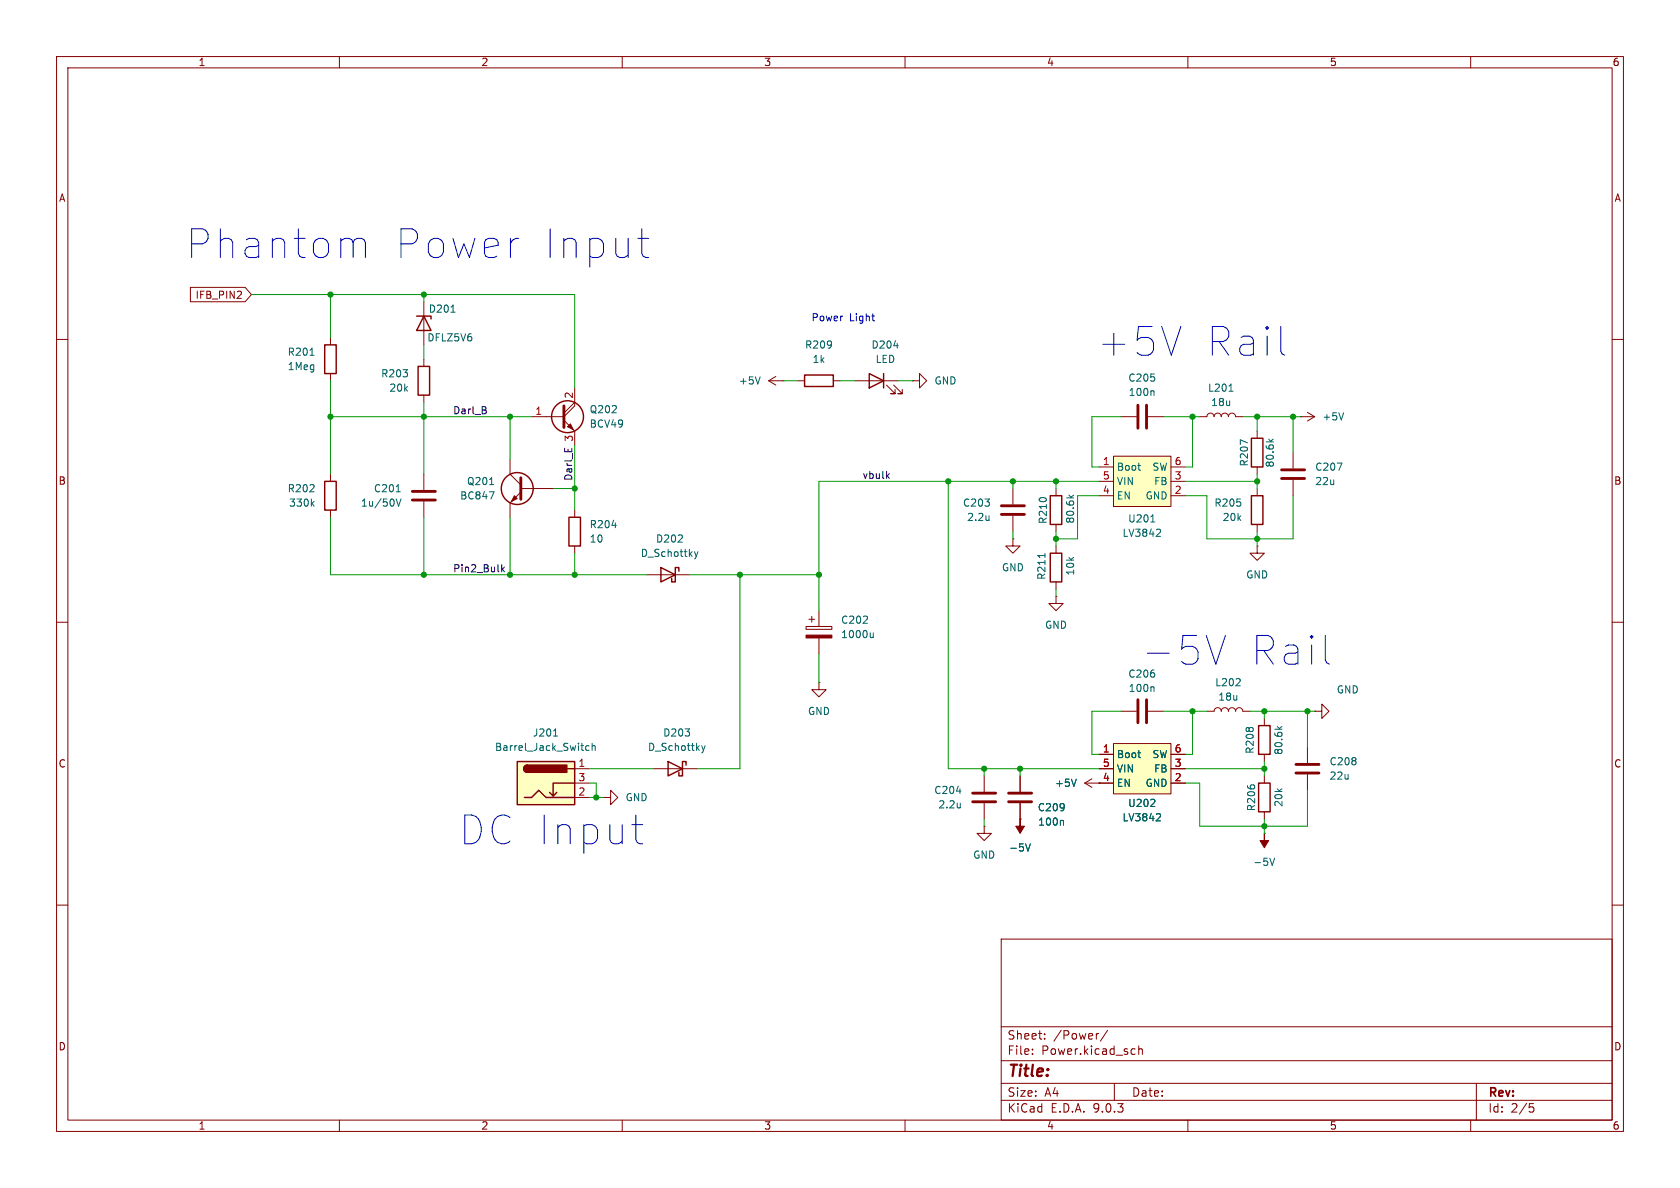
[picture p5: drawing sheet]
<svg xmlns="http://www.w3.org/2000/svg" width="297mm" height="210mm" viewBox="0 0 297 210" stroke-linecap="round" stroke-linejoin="round" font-family="sans-serif">
<g fill="none" stroke="#840000" stroke-width=".18">
<path d="M10 10h277v190h-277zM12 12h273v186h-273zM60 10v2M110 10v2M160 10v2M210 10v2M260 10v2M58.4 59.7v1.3M74.9 53.3v7.7M10 60h2M58.4 66v1.3M74.9 63.5v1.3"/>
<path d="M74.9 69.9v1.2M151.1 67.3h7.6M156.7 68.1l1.5 1.5h-.7h.7v-.8M158 68.1l1.5 1.5h-.8h.8v-.8M161.3 67.3h1.3v-1.3l1.2 1.3-1.2 1.3v-1.3M161.3 67.3h.1M198.1 73.7h2.8M202.9 73.7h2.8M212.1 73.7h1.3a.64 .64 0 0 1 .6-.7 .64 .64 0 0 1 .6 .7 .64 .64 0 0 1 .7-.7 .64 .64 0 0 1 .6 .7 .64 .64 0 0 1 .6-.7 .64 .64 0 0 1 .7 .7 .64 .64 0 0 1 .6-.7 .64 .64 0 0 1 .6 .7h1.3M229.9 73.7h.1M229.9 73.7h2.5M231.1 72.9l1.3 .8"/>
<path d="M232.4 73.7l-1.3 .7M285 60h2M90.2 81.3v2.5l1.9 1.9M92.1 86.4h5.7M92.1 87l-1.9 1.9v2.5M101.6 90.2v1.2M101.6 96.5v1.3M186.7 86.4v1.2M186.7 92.7v1.3M222.2 96.5v1.3h1.3l-1.3 1.3-1.2-1.3h1.2M222.2 96.5h.1M222.2 86.4v1.2"/>
<path d="M222.2 92.7v1.3M228.6 80v2.8M228.6 84.8v2.8M10 110h2M285 110h2M198.1 125.7h2.8M202.9 125.7h2.8M213.4 125.7h1.2a.64 .64 0 0 1 .7-.6 .64 .64 0 0 1 .6 .6 .64 .64 0 0 1 .6-.6 .64 .64 0 0 1 .7 .6 .64 .64 0 0 1 .6-.6 .64 .64 0 0 1 .6 .6 .64 .64 0 0 1 .7-.6 .64 .64 0 0 1 .6 .6h1.3M223.5 127v1.3M223.5 133.4v1.2M223.5 137.2v1.2M232.4 125.7h1.3v-1.2l1.2 1.2-1.2 1.3v-1.3"/>
<path d="M232.4 125.7h.1M223.5 143.5v1.3M10 160h2M177 166h108v32h-108zM285 160h2M60 198v2M110 198v2M160 198v2M177 194.5h108M177 191.5h108M177 187.5h108M177 181.5h108"/>
<path d="M182.5 186.3v.1M182.5 185.5v.1M184.7 183.6v.1M184.7 182.8v.1M194.2 182.7l-.2 .1M195.8 182.1l-1.3 2M197 191.5v3M200.2 185.4l.5 .1M200.7 186.3l-.5 .1M201.3 185.5l.2-.1 .4 .1 .1 .9M201.3 184.9v1.5M210 198v2"/>
<path d="M260 198v2M261 191.5v6.5M270.4 195.1h.7M270.5 195.7h.4l.3 .3-.2 .5-.5 .1"/>
</g>
<g fill="none" stroke="#840000" stroke-width=".25">
<path d="M73.7 55.9h2.5v.5M74.9 55.9l1.3 2.5h-2.5zM57.4 61h2v5h-2zM73.9 64.8h2v5.1h-2zM153.7 66l2.5 1.3-2.5 1.3zM156.2 66v2.6M100.6 91.4h2v5.1h-2zM185.7 87.6h2v5.1h-2zM221.2 87.6h2.1v5.1h-2.1zM222.5 138.4h2v5.1h-2zM222.5 128.3h2v5.1h-2z"/>
<circle cx="91.4" cy="86.4" r="2.82"/>
</g>
<g fill="none" stroke="#006464" stroke-width=".18">
<path d="M79.7 55.2h.8M54.8 62.8h.7M158 61.1h.8M203.8 69.1l.2 .2v.6M217.3 69.2h.7M237.5 73l-.4 1.2M86.5 86.9h.8l-.5 1.3M86.6 85.7h.7M108.2 92.9h.8M189 87.5l.4 .5M189.8 87.5l-.5 .4M236.4 81.9h.8l-.5 1.2"/>
<path d="M203.8 121.4l.2 .2v.6M218.5 121.2h.8M219.3 120.3l-.1 .2M225.8 128.4l.5 .5M226.6 128.4l-.4 .4"/>
</g>
<path d="M201.2 71.6v4.1M202.7 71.6v4.1M92.1 84.5v3.8M226.6 83.1h4M226.6 84.6h4M201.2 123.7v4.1M202.7 123.7v4.1" fill="none" stroke="#840000" stroke-width=".51"/>
<path d="M90.9 87.6l.5 .5-1 .5z" fill="#840000" stroke="#840000" stroke-width=".18"/>
<path d="M196.8 131.4h10.2v8.9h-10.2z" fill="#ffffc2"/>
<g fill="none" stroke="#840000" stroke-width=".18">
<path d="M99.7 74.3l1.9 1.9v2.5M101.6 71.1v.7l-1.9 1.9h-5.7M101.6 71.1l-1.9 1.9M101.6 68.6v2.5M222.2 76.2v1.3M74.9 83.8v2.8M74.9 88.6v2.8M179.1 95.3v1.2h1.2l-1.2 1.3-1.3-1.3h1.3M179.1 95.3h.1M222.2 82.6v1.2M194.3 133.4h2.5M194.3 135.9h2.5"/>
<path d="M194.3 138.4h2.5M196.8 131.4h10.2v8.9h-10.2zM207 133.4h2.5M207 135.9h2.5M207 138.4h2.5M231.1 132.1v2.8M231.1 136.9v2.8"/>
</g>
<path d="M220.5 78.3l-1.2-.6v.9M224.3 77.6l.5 .5M225.1 77.6l-.5 .4M70 88.2l.5 1.3 .4-1.3M70 86.9h.8M201.1 133.1h.5M201.5 133.9h.1M203.4 142.6h.8M204.1 141.4v.4M204.9 143.8l.3 .3-.1 .3-.7 .7h.8" fill="none" stroke="#006464" stroke-width=".18"/>
<g fill="none" stroke="#840000" stroke-width=".25">
<path d="M221.2 77.5h2.1v5.1h-2.1z"/>
<circle cx="100.3" cy="73.7" r="2.82"/>
</g>
<path d="M99.7 71.8v3.8M72.9 86.9h4.1M72.9 88.4h4.1M229.1 135.1h4.1M229.1 136.7h4.1" fill="none" stroke="#840000" stroke-width=".51"/>
<path d="M100.3 75.4l.5-.5 .5 1z" fill="#840000" stroke="#840000" stroke-width=".18"/>
<path d="M196.8 80.6h10.2v8.9h-10.2z" fill="#ffffc2"/>
<g fill="none" stroke="#840000" stroke-width=".18">
<path d="M135.9 67.3h2.5M135.9 67.3l1.3 .8M137.2 66.5l-1.3 .8M138.4 67.3h.1M141 67.3h1.2M147.3 67.3h1.3M58.4 83.8v1.3M58.4 90.2v1.2M194.3 82.6h2.5M194.3 85.1h2.5M194.3 87.6h2.5M196.8 80.6h10.2v8.9h-10.2z"/>
<path d="M207 82.6h2.5M207 85.1h2.5M207 87.6h2.5M174 137.2v2.8M180.3 137.2v2.8M191.8 138.4l1.2 .8M191.8 138.4h2.5M193 137.7l-1.2 .7M174 146.1v1.2h1.3l-1.3 1.3-1.3-1.3h1.3M174 146.1h.1M174 142v2.8M180.3 144.8h.1"/>
<path d="M180.3 142v2.8M223.5 147.3h.1"/>
</g>
<g fill="none" stroke="#006464" stroke-width=".18">
<path d="M134.4 66.6l-.4 1.3M55.2 89l.3 .5M55.5 88.6l-.5 .5M201.1 82.3h.5M201.5 83.1h.1M203.4 92.3h.8M204.9 93.5l.3 .3-.1 .3-.7 .7h.8M169.1 139.9h.8M190.3 137.7l-.5 1.3M169.8 142v.8M169.8 142.7l-.1 .1M181.3 149.2l.4 1.2 .5-1.2"/>
<path d="M187.8 145l.2 .2v.7M224.5 151.7l.4 1.3 .4-1.3"/>
</g>
<path d="M142.2 66.3h5.1v2h-5.1zM57.4 85.1h2v5.1h-2z" fill="none" stroke="#840000" stroke-width=".25"/>
<g fill="#840000" stroke="#840000" stroke-width=".18">
<path d="M223.5 147.3v1.3h.8l-.8 1.3-.7-1.3h.7z"/>
<path d="M180.3 144.8v1.3h.8l-.8 1.2-.7-1.2h.7z"/>
</g>
<path d="M172 141.7h4M172 140.2h4M178.3 141.7h4.1M178.3 140.2h4.1" fill="none" stroke="#840000" stroke-width=".51"/>
<path d="M91.4 134.6h10.2v7.6h-10.2z" fill="#ffffc2"/>
<path d="M185.7 97.8h2v5.1h-2zM116.8 100.3l2.6 1.3-2.6 1.3zM120 101v-.7h-.6v2.6h-.7v-.7M91.4 134.6h10.2v7.6h-10.2zM93.2 135.3a.64 .64 0 0 0-.6 .6 .64 .64 0 0 0 .6 .6M100.3 135.9h1.3M101.6 138.4h-3.8v2.3l-.6-.6M118.1 134.6l2.5 1.3-2.5 1.3zM121.3 135.3v-.7h-.7v2.6h-.6v-.7M92.7 141h1.3l1.2-1.3 1.3 1.3h5.1M98.4 140.1l-.6 .6" fill="none" stroke="#840000" stroke-width=".25"/>
<g fill="#840000" stroke="#840000" stroke-width=".25">
<path d="M92.8 135.4l.4-.1v1.2a.63 .63 0 0 1-.6-.4 .63 .63 0 0 1 .2-.7z"/>
<path d="M93.2 135.3h7v1.2h-7z"/>
</g>
<g fill="none" stroke="#840000" stroke-width=".18">
<path d="M33.7 50.8h9.6l1.1 1.3-1.1 1.2h-9.6zM41.9 52.7h.8M42.6 51.6v.4M179.1 86.4v2.8M179.1 91.2v2.8M186.7 96.5v1.3M114.3 101.6h7.6M142.5 110.7h4.6v.6h-4.6zM143 109.5h1M143.5 109v1M144.8 108v2.7M144.8 112.8v2.8"/>
<path d="M186.7 105.4v1.3h-1.3l1.3 1.3 1.3-1.3h-1.3M186.7 105.4h.1M186.7 102.9v1.2M101.6 135.9h2.5M101.6 138.4h2.5M115.6 135.9h7.6M144.8 120.7v1.2h1.2l-1.2 1.3-1.3-1.3h1.3M144.8 120.7h.1M180.3 137.2v2.8M194.3 135.9h2.5M194.3 138.4h2.5M194.3 133.4h2.5"/>
<path d="M207 135.9h2.5M207 138.4h2.5M207 133.4h2.5M101.6 141h2.5M106.7 141h1.2v-1.3l1.3 1.3-1.3 1.2v-1.2M106.7 141h.1M180.3 144.8h.1M180.3 142v2.8"/>
</g>
<g fill="none" stroke="#006464" stroke-width=".18">
<path d="M122.8 97.5l.3 .9M123.1 98.4l-.3 .4M123.4 97.5l-.3 .9M174.8 91.2v.8M174.8 91.9v.1M184.7 97.8v.8M154.4 111.9v.8M154.4 112.6l-.2 .1h-.3M97.9 130.1h.7M104.1 131.9l-.3-.1-.3 .3 .2 .5h.4M104.7 131.9l.2-.1 .3 .1v.8M104.7 131.4v1.3"/>
<path d="M124.1 131.8l.3 .9M124.4 132.7l-.3 .4M124.7 131.8l-.3 .9M190.3 137.7l-.5 1.3M201.1 133.1h.5M201.5 133.9h.1M181.3 149.2l.4 1.2 .5-1.2M187.8 145l.2 .2v.7M203.4 142.6h.8M204.1 141.4v.4M204.9 143.8l.3 .3-.1 .3-.7 .7h.8"/>
</g>
<path d="M177 89.4h4.1M177 90.9h4.1" fill="none" stroke="#840000" stroke-width=".51"/>
<path d="M142.5 112.3h4.6v.5h-4.6z" fill="#840000" stroke="#840000" stroke-width=".18"/>
<path d="M85.9 72.6v.4M88.7 99.8v1.3M156.9 84.1l.3 .5M157.2 83.7l-.5 .5M88.8 100.6l.4 .5M89.2 100.2l-.5 .5" fill="none" stroke="#0f0f0f" stroke-width=".18"/>
<g fill="none" stroke="#009600" stroke-width=".18">
<path d="M44.4 52.1h57.2v16.5M58.4 52.1v7.6M74.9 52.1v1.2M58.4 67.3v16.5M58.4 73.7h35.6M74.9 61v2.5M74.9 71.1v12.7M90.2 73.7v7.6M101.6 78.7v11.5M138.4 67.3h2.6M148.6 67.3h2.5M158.7 67.3h2.6"/>
<path d="M198.1 73.7h-5.1v8.9h1.3M205.7 73.7h6.4M210.8 73.7v8.9h-1.3M219.7 73.7h10.2M222.2 73.7v2.5M228.6 73.7v6.3M58.4 91.4v10.2h55.9M74.9 91.4v10.2M90.2 91.4v10.2M97.8 86.4h3.8M101.6 97.8v3.8M167.6 85.1v50.8h26.7"/>
<path d="M179.1 85.1v1.3M179.1 94v1.3M186.7 85.1v1.3M186.7 94v2.5M194.3 87.6h-3.8v7.7h-3.8M194.3 85.1h-49.5v22.9M209.5 87.6h3.9v7.7h15.2v-7.7M209.5 85.1h12.7M222.2 83.8v2.6M222.2 94v2.5M121.9 101.6h22.9M130.8 101.6v34.3h-7.6"/>
<path d="M144.8 115.6v5.1M186.7 104.1v1.3M104.1 135.9h11.5M104.1 138.4h1.3v2.6M174 135.9v1.3M180.3 135.9v1.3M198.1 125.7h-5.1v7.7h1.3M205.7 125.7h7.7M209.5 138.4h2.6v7.7h19v-6.4M209.5 135.9h14M210.8 125.7v7.7h-1.3M221 125.7h11.4"/>
<path d="M223.5 125.7v1.3M223.5 134.6v2.6M231.1 125.7v6.4M104.1 141h2.6M174 144.8v1.3M223.5 144.8v2.5"/>
</g>
<path d="M63.1 42.1h.8l.5 .3 .2 .5v2.6M112.7 42.1h2M113.5 40.4v4.4l.2 .5 .5 .2h.5M154.1 55.9h.5M154.5 56.7h.1M226.7 62.6l.4 .2M216.6 112.3l-1.7 5.1M234.5 117.2l.5 .2M111.7 145.8h1.9M112.7 148.9l.4 .3h.5" fill="none" stroke="#0000c2" stroke-width=".18"/>
<g fill="#009600" stroke="#009600" stroke-width=".18">
<circle cx="228.6" cy="73.7" r=".46"/>
<circle cx="222.2" cy="73.7" r=".46"/>
<circle cx="222.2" cy="95.3" r=".46"/>
<circle cx="222.2" cy="85.1" r=".46"/>
<circle cx="210.8" cy="73.7" r=".46"/>
<circle cx="101.6" cy="86.4" r=".46"/>
<circle cx="74.9" cy="101.6" r=".46"/>
<circle cx="58.4" cy="52.1" r=".46"/>
<circle cx="74.9" cy="52.1" r=".46"/>
<circle cx="74.9" cy="73.7" r=".46"/>
<circle cx="90.2" cy="73.7" r=".46"/>
<circle cx="58.4" cy="73.7" r=".46"/>
<circle cx="90.2" cy="101.6" r=".46"/>
<circle cx="101.6" cy="101.6" r=".46"/>
<circle cx="210.8" cy="125.7" r=".46"/>
<circle cx="231.1" cy="125.7" r=".46"/>
<circle cx="223.5" cy="146.1" r=".46"/>
<circle cx="223.5" cy="125.7" r=".46"/>
<circle cx="223.5" cy="135.9" r=".46"/>
<circle cx="105.4" cy="141" r=".46"/>
<circle cx="144.8" cy="101.6" r=".46"/>
<circle cx="130.8" cy="101.6" r=".46"/>
<circle cx="186.7" cy="85.1" r=".46"/>
<circle cx="179.1" cy="85.1" r=".46"/>
<circle cx="186.7" cy="95.3" r=".46"/>
<circle cx="167.6" cy="85.1" r=".46"/>
<circle cx="174" cy="135.9" r=".46"/>
<circle cx="180.3" cy="135.9" r=".46"/>
</g>
<g font-size="7.1" fill="#0000c2">
<text x="32.9" y="46">Phantom</text>
<text x="69.4" y="46">Power</text>
<text x="95.2" y="46">Input</text>
<text x="194" y="63.2">+5V</text>
<text x="212.8" y="63.2">Rail</text>
<text x="201.9" y="117.8">-5V</text>
<text x="220.7" y="117.8">Rail</text>
<text x="81.2" y="149.6">DC Input</text>
</g>
<text font-size="2.8" fill="#840000" x="178" y="190.9">Title:</text>
<g font-size="2.1" fill="#840000">
<text x="178" y="184">Sheet:</text>
<text x="186.2" y="184">/Power/</text>
<text x="178" y="186.7">File:</text>
<text x="184.1" y="186.7">Power.kicad_sch</text>
<text x="178" y="196.9">KiCad</text>
<text x="178" y="194.1">Size:</text>
<text x="184.7" y="194.1">A4</text>
<text x="185.7" y="196.9">E.D.A.</text>
<text x="193.3" y="196.9">9.0.3</text>
<text x="200" y="194.1">Date:</text>
<text x="263" y="194.3">Rev:</text>
<text x="263" y="196.9">Id:</text>
<text x="267.1" y="196.9">2/5</text>
</g>
<g font-size="1.8" fill="#840000">
<text x="35" y="11.9">1</text>
<text x="85" y="11.9">2</text>
<text x="135" y="11.9">3</text>
<text x="185" y="11.9">4</text>
<text x="235" y="11.9">5</text>
<text x="285" y="11.9">6</text>
<text x="10.3" y="35.9">A</text>
<text x="285.3" y="35.9">A</text>
<text x="34.5" y="53">IFB_PIN2</text>
<text x="10.3" y="85.9">B</text>
<text x="285.3" y="85.9">B</text>
<text x="10.3" y="135.9">C</text>
<text x="285.3" y="135.9">C</text>
<text x="194.9" y="138.2">4</text>
<text x="10.3" y="185.9">D</text>
<text x="285.3" y="185.9">D</text>
<text x="35" y="199.9">1</text>
<text x="85" y="199.9">2</text>
<text x="135" y="199.9">3</text>
<text x="185" y="199.9">4</text>
<text x="235" y="199.9">5</text>
<text x="285" y="199.9">6</text>
</g>
<g font-size="1.8" fill="#006464">
<text x="75.7" y="55.5">D201</text>
<text x="50.8" y="63.1">R201</text>
<text x="50.8" y="65.6">1Meg</text>
<text x="75.4" y="60.6">DFLZ5V6</text>
<text x="142.2" y="61.8">R209</text>
<text x="143.6" y="64.4">1k</text>
<text x="154" y="61.8">D204</text>
<text x="154.7" y="64.4">LED</text>
<text x="67.3" y="66.9">R203</text>
<text x="68.7" y="69.4">20k</text>
<text x="130.5" y="68.2">+5V</text>
<text x="165.1" y="68.2">GND</text>
<text x="199.4" y="67.7">C205</text>
<text x="199.4" y="70.2">100n</text>
<text x="213.5" y="69.4">L201</text>
<text x="214" y="72">18u</text>
<text x="104.1" y="73.3">Q202</text>
<text x="104.1" y="75.8">BCV49</text>
<text x="233.7" y="74.5">+5V</text>
<text x="197.4" y="83.4">Boot</text>
<text x="203.6" y="83.4">SW</text>
<text x="220.8" y="82.6" transform="rotate(-90 220.8 82.6)">R207</text>
<text x="225.4" y="82.7" transform="rotate(-90 225.4 82.7)">80.6k</text>
<text x="232.4" y="83.4">C207</text>
<text x="50.8" y="87.2">R202</text>
<text x="51" y="89.8">330k</text>
<text x="63.7" y="89.8">1u/50V</text>
<text x="66" y="87.2">C201</text>
<text x="81.2" y="88.5">BC847</text>
<text x="82.5" y="86">Q201</text>
<text x="170.1" y="89.8">C203</text>
<text x="197.4" y="86">VIN</text>
<text x="197.4" y="88.5">EN</text>
<text x="202.4" y="88.5">GND</text>
<text x="203.9" y="86">FB</text>
<text x="214.6" y="89.8">R205</text>
<text x="232.4" y="86">22u</text>
<text x="104.1" y="93.6">R204</text>
<text x="170.9" y="92.3">2.2u</text>
<text x="185.3" y="92.7" transform="rotate(-90 185.3 92.7)">R210</text>
<text x="190.1" y="92.6" transform="rotate(-90 190.1 92.6)">80.6k</text>
<text x="198.4" y="95.1">LV3842</text>
<text x="199.3" y="92.6">U201</text>
<text x="216" y="92.3">20k</text>
<text x="104.1" y="96.1">10</text>
<text x="113.2" y="98.7">D_Schottky</text>
<text x="115.9" y="96.1">D202</text>
<text x="177" y="101.2">GND</text>
<text x="190.1" y="101.8" transform="rotate(-90 190.1 101.8)">10k</text>
<text x="185" y="102.6" transform="rotate(-90 185 102.6)">R211</text>
<text x="220.2" y="102.5">GND</text>
<text x="148.6" y="110.5">C202</text>
<text x="148.6" y="113">1000u</text>
<text x="184.7" y="111.4">GND</text>
<text x="199.4" y="120">C206</text>
<text x="199.4" y="122.5">100n</text>
<text x="214.7" y="121.5">L202</text>
<text x="215.3" y="124.1">18u</text>
<text x="236.2" y="122.8">GND</text>
<text x="94.1" y="130.4">J201</text>
<text x="117.1" y="130.4">D203</text>
<text x="142.7" y="126.6">GND</text>
<text x="87.4" y="132.9">Barrel_Jack_Switch</text>
<text x="114.5" y="132.9">D_Schottky</text>
<text x="197.4" y="134.2">Boot</text>
<text x="197.4" y="136.8">VIN</text>
<text x="203.6" y="134.2">SW</text>
<text x="203.9" y="136.8">FB</text>
<text x="221.8" y="133.4" transform="rotate(-90 221.8 133.4)">R208</text>
<text x="226.9" y="133.5" transform="rotate(-90 226.9 133.5)">80.6k</text>
<text x="235" y="135.5">C208</text>
<text x="110.5" y="141.8">GND</text>
<text x="165.1" y="140.6">C204</text>
<text x="165.8" y="143.1">2.2u</text>
<text x="183.4" y="143.6">C209</text>
<text x="186.4" y="139.3">+5V</text>
<text x="197.4" y="139.3">EN</text>
<text x="199.3" y="142.8">U202</text>
<text x="202.4" y="139.3">GND</text>
<text x="222.1" y="143.5" transform="rotate(-90 222.1 143.5)">R206</text>
<text x="226.9" y="142.7" transform="rotate(-90 226.9 142.7)">20k</text>
<text x="235" y="138">22u</text>
<text x="183.4" y="146.2">100n</text>
<text x="198.4" y="145.4">LV3842</text>
<text x="172" y="152">GND</text>
<text x="178.3" y="150.7">-5V</text>
<text x="221.5" y="153.3">-5V</text>
</g>
<g font-size="1.8" fill="#0000c2">
<text x="143.4" y="57">Power</text>
<text x="150.2" y="57">Light</text>
</g>
<g font-size="1.8" fill="#a90000">
<text x="101.3" y="70.6" transform="rotate(-90 101.3 70.6)">2</text>
<text x="94.5" y="73.4">1</text>
<text x="101.3" y="78.2" transform="rotate(-90 101.3 78.2)">3</text>
<text x="194.9" y="82.3">1</text>
<text x="207.6" y="82.3">6</text>
<text x="194.9" y="84.8">5</text>
<text x="194.9" y="87.4">4</text>
<text x="207.6" y="84.8">3</text>
<text x="207.6" y="87.4">2</text>
<text x="102.2" y="135.6">1</text>
<text x="194.9" y="133.1">1</text>
<text x="194.9" y="135.6">5</text>
<text x="207.6" y="133.1">6</text>
<text x="207.6" y="135.6">3</text>
<text x="102.2" y="138.2">3</text>
<text x="102.2" y="140.7">2</text>
<text x="207.6" y="138.2">2</text>
</g>
<g font-size="1.8" fill="#0f0f0f">
<text x="80" y="73.3">Darl_B</text>
<text x="101.3" y="85.1" transform="rotate(-90 101.3 85.1)">Darl_E</text>
<text x="152.4" y="84.7">vbulk</text>
<text x="80" y="101.3">Pin2_Bulk</text>
</g>
</svg>
